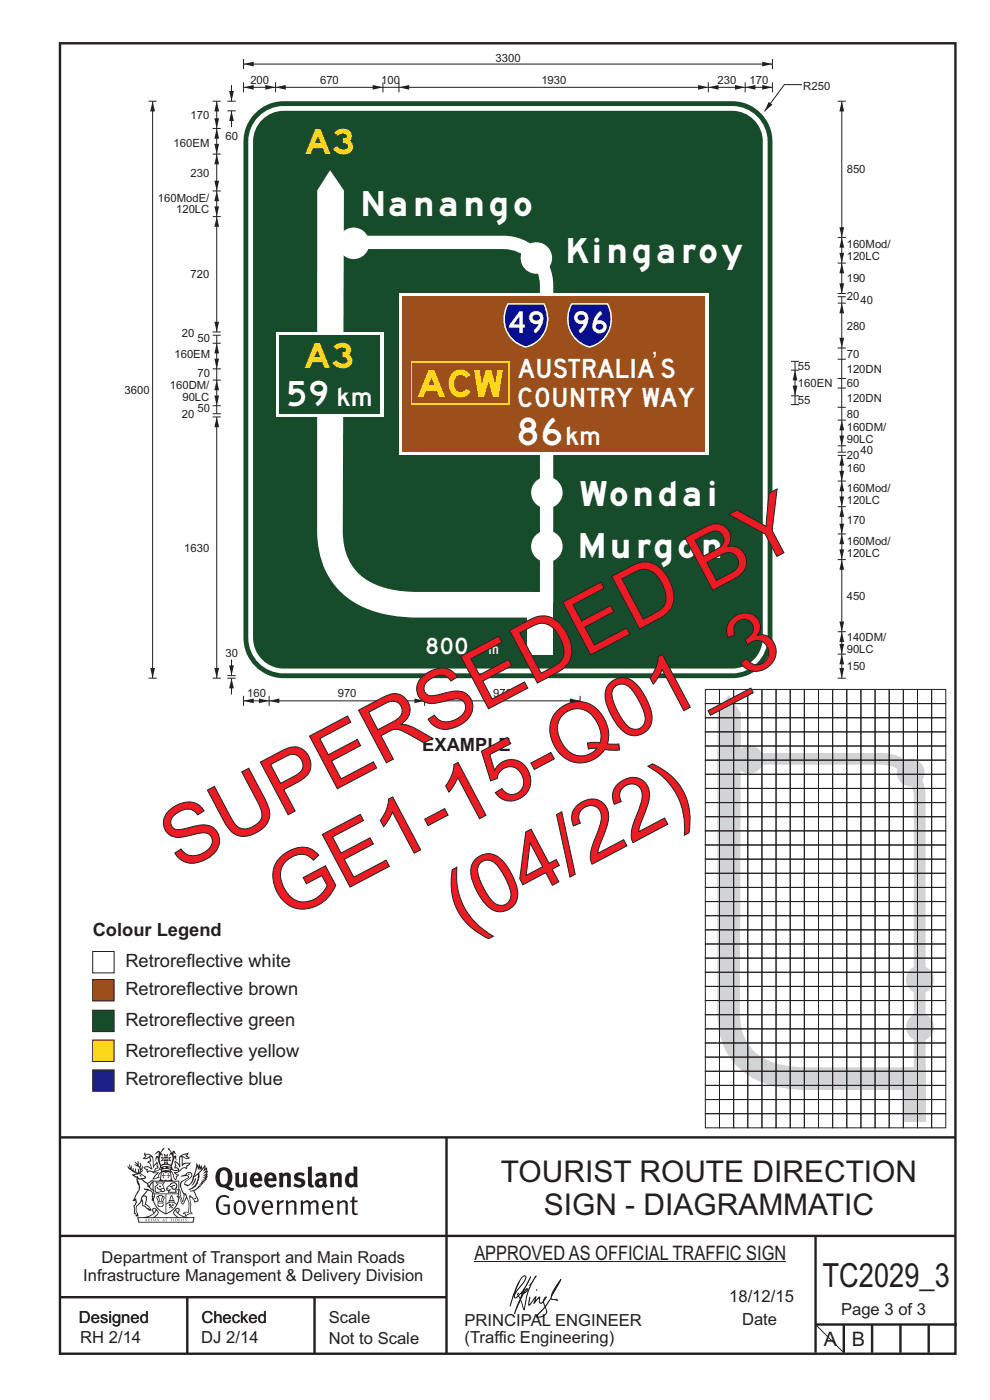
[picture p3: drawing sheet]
<svg xmlns="http://www.w3.org/2000/svg" width="210mm" height="297mm" viewBox="0 0 210 297" stroke-linecap="round" stroke-linejoin="round" font-family="sans-serif">
<path d="M12.7 241.3h190M94.7 241.4v45.8M12.7 275.2h82M12.7 262.2h190.1M39.7 275.2v12M66.7 275.2v12M173 262.1v24.9M173 281h30M179 281v6M185 281v6M191 281v6M197 281v6" fill="none" stroke="#231f20" stroke-width=".51"/>
<g fill="#231f20">
<path d="M47 248.4a2.55 2.55 0 0 0 0 2.7l.3 .2a.81 .81 0 0 0 1-1v-.5a1.04 1.04 0 0 0-1.1-1.5zM46.3 248.1a1.82 1.82 0 0 1 2.1-.2 1.82 1.82 0 0 1 .9 1.8 2.29 2.29 0 0 1-.8 2l.7 .3h.5l-.2 .6a2.87 2.87 0 0 1-2-.7 2.12 2.12 0 0 1-1.7-3.1z" fill-rule="evenodd"/>
<path d="M49.9 248.9l.8-.2v2a.46 .46 0 0 0 .3 .6 .46 .46 0 0 0 .6-.3v-2.1l.7-.2v2.4l.2 .5-.5 .3-.3-.3a1.02 1.02 0 0 1-1.2 .3 1.02 1.02 0 0 1-.6-1.1z" fill-rule="evenodd"/>
<path d="M54 249.5l-.1 .5h.9a.49 .49 0 0 0-.2-.6 .49 .49 0 0 0-.6 .1zM53.4 249.1a1.34 1.34 0 0 1 1.6-.2 1.34 1.34 0 0 1 .6 1.5v.2h-1.7a.77 .77 0 0 0 .5 .8 .77 .77 0 0 0 .9-.4l.3 .5a1.59 1.59 0 0 1-2 .2 1.59 1.59 0 0 1-.5-2.1z" fill-rule="evenodd"/>
<path d="M57 249.5l-.1 .5h1a.49 .49 0 0 0-.2-.6 .49 .49 0 0 0-.7 .1zM56.4 249.1a1.34 1.34 0 0 1 1.6-.2 1.34 1.34 0 0 1 .7 1.5v.2h-1.8a.77 .77 0 0 0 .5 .8 .77 .77 0 0 0 .9-.4l.4 .5a1.59 1.59 0 0 1-2.1 .2 1.59 1.59 0 0 1-.5-2.1z" fill-rule="evenodd"/>
<path d="M59.2 248.9l.7-.2 .1 .4a.95 .95 0 0 1 1-.3 .95 .95 0 0 1 .7 .8v2.3h-.8v-2.3a.46 .46 0 0 0-.8 .1v2.2h-.8z" fill-rule="evenodd"/>
<path d="M62.6 249.1a1.75 1.75 0 0 1 2-.1l-.2 .5-.6-.2a.43 .43 0 0 0-.6 .3l.4 .3a1.04 1.04 0 0 1 1.2 1.1 1.04 1.04 0 0 1-1.4 1l-1.2-.4 .3-.6 1 .4 .4-.4a.88 .88 0 0 0-1-.5l-.4-.2-.1-.4z" fill-rule="evenodd"/>
<path d="M65.3 247.6l.8-.2 .1 3.8 .3 .2 .1 .4a.88 .88 0 0 1-1 0 .88 .88 0 0 1-.3-1z" fill-rule="evenodd"/>
<path d="M67.8 250.6a.43 .43 0 0 0-.1 .7 .43 .43 0 0 0 .7-.1v-.7zM66.8 249.1a1.7 1.7 0 0 1 2.4 .1v1.9l.3 .4-.4 .5-.5-.4a1.03 1.03 0 0 1-1.7-.1 1.03 1.03 0 0 1 .8-1.5h.7v-.4a.8 .8 0 0 0-1.2 .1z" fill-rule="evenodd"/>
<path d="M70 248.9l.7-.2 .1 .4a.95 .95 0 0 1 1-.3 .95 .95 0 0 1 .7 .8v2.3h-.8v-2.3a.46 .46 0 0 0-.8 .1v2.2h-.8z" fill-rule="evenodd"/>
<path d="M74.3 249.5a1.48 1.48 0 0 0 0 1.7h.5l.2-.1v-1.5l-.3-.2zM75 247.4l.8 .1 .1 4.4h-.7l-.1-.2a1.26 1.26 0 0 1-1.4 0 1.26 1.26 0 0 1-.5-1.3 1.29 1.29 0 0 1 .4-1.4 1.29 1.29 0 0 1 1.4-.1z" fill-rule="evenodd"/>
<path d="M46.4 253.9a1.72 1.72 0 0 1 2.3 0l-.3 .3a1.24 1.24 0 0 0-1.4-.2 1.24 1.24 0 0 0-.6 1.4 1.49 1.49 0 0 0 1.2 1.9l.7-.1v-1.3h-.8l-.1-.4h1.3v1.9a1.93 1.93 0 0 1-2.2 0 1.93 1.93 0 0 1-.7-2.2l.2-.8z" fill-rule="evenodd"/>
<path d="M50.4 255.1a1.65 1.65 0 0 0 .2 2.2 .99 .99 0 0 0 1-1.4 .78 .78 0 0 0-.4-.8 .78 .78 0 0 0-.8 0zM50 254.9a1.33 1.33 0 0 1 1.6-.1 1.33 1.33 0 0 1 .5 1.4 1.31 1.31 0 0 1-1.3 1.6 1.31 1.31 0 0 1-1.2-1.6v-.6z" fill-rule="evenodd"/>
<path d="M52.5 254.7l.4-.1 .9 2.6 .8-2.5h.5l-1.1 3h-.5z" fill-rule="evenodd"/>
<path d="M56.3 255.2l-.2 .7h1.3a.7 .7 0 0 0-.3-.8 .7 .7 0 0 0-.8 .1zM55.9 255a1.22 1.22 0 0 1 1.5-.2 1.22 1.22 0 0 1 .5 1.5h-1.8a.93 .93 0 0 0 .5 1 .93 .93 0 0 0 1.1-.2l.2 .3a1.43 1.43 0 0 1-1.8 .1 1.43 1.43 0 0 1-.6-1.7z" fill-rule="evenodd"/>
<path d="M58.7 254.7l.4-.1 .1 .5 .4-.4 .6-.1-.2 .5a.66 .66 0 0 0-.8 .7v1.9h-.4z" fill-rule="evenodd"/>
<path d="M60.6 254.7l.4-.1 .1 .5a.94 .94 0 0 1 1-.5 .94 .94 0 0 1 .8 .8v2.3h-.5l-.1-2.5a.81 .81 0 0 0-1.2 .3v2.2h-.4z" fill-rule="evenodd"/>
<path d="M63.7 254.7l.5-.1 .1 .5 .4-.3a.78 .78 0 0 1 1.1 .3 .9 .9 0 0 1 1-.5 .9 .9 0 0 1 .8 .8v2.3h-.5l-.1-2.5a.67 .67 0 0 0-1.1 .3v2.2h-.5v-2.4l-.4-.3-.7 .4v2.3h-.5z" fill-rule="evenodd"/>
<path d="M69 255.2l-.1 .7h1.3a.7 .7 0 0 0-.3-.8 .7 .7 0 0 0-.9 .1zM68.7 255a1.22 1.22 0 0 1 1.5-.2 1.22 1.22 0 0 1 .5 1.5h-1.8a.93 .93 0 0 0 .4 1 .93 .93 0 0 0 1.2-.2l.1 .3a1.44 1.44 0 0 1-1.7 .1 1.44 1.44 0 0 1-.6-1.7z" fill-rule="evenodd"/>
<path d="M71.4 254.7l.5-.1 .1 .5a.94 .94 0 0 1 1-.5 .94 .94 0 0 1 .8 .8v2.3h-.5l-.1-2.5a.81 .81 0 0 0-1.2 .3v2.2h-.4z" fill-rule="evenodd"/>
<path d="M74.7 253.9l.5-.1v.9h.7l-.1 .3h-.6v2.2l.1 .2h.5l.1 .3a.75 .75 0 0 1-1.2-.6v-2.1h-.4v-.3h.4z" fill-rule="evenodd"/>
<path d="M30.8 244.9l1.1 .3-.9 .5h-.4l.6-.5zM31.8 245.4h.2a2.44 2.44 0 0 1 .4 1.9l.1 .5 .7-1-.1 .6 .3 .3a.57 .57 0 0 0-.6 .7l-1-.1-.5 .2 .2-.5-.8-.3 .7-.1 .9 .5 .1-.1-.6-1.3-.2-.2h.5zM30.7 244.4l-.1 .5 .2 .4-.6 .4a1.04 1.04 0 0 0 1.4-.1l.2 .6-.3 .1-.2 .4a.94 .94 0 0 1 .8 1.1l-.2-.1a1.16 1.16 0 0 0-1.5-.1l.3 .4 .4 .2 .1 .5 .2 .1 .1-.2a.94 .94 0 0 1 1.1 .2l.8 .1-1.2 1.2a1.13 1.13 0 0 0 1.2-.2l.4-.1-.1-.4 .5-.8a.83 .83 0 0 0-.6 1.1l-.3-.1-.7 .4 1.1-1.4-.5 .1-.5-.1 1.3-.5-.1-.1-.9 .4v-.3l.2-.2 .3 .1 .1-.3-.2-.4v-.6l-.1-.4-.7 1v-.7a1.42 1.42 0 0 0-1.6-1.8z" fill-rule="evenodd"/>
<path d="M38.5 245.2l.5-.2 .7-.1-.6 .3 .8 .5h-.3zM38.3 245.5l.2-.1 .1 2a1.69 1.69 0 0 1 1.6-.6l-.8 .5 .1 .5a1.1 1.1 0 0 0-1.5 .6l-.1-.5-.2-.2h-.5l.3-.4-.3-.7a1.42 1.42 0 0 1 .8 1.1l.2-.1zM37.1 246.2l.1 1-.2 .3 .1 .4h.5l.1 .2a.96 .96 0 0 1-1.1-.1l-.1 .1a1.06 1.06 0 0 0 1.3 .2v.1a.72 .72 0 0 1-1 .2l.3 .5 .6 .2-.4 .2-.1 .6-.2-.3-.4-1.1-.4-.4 .4 .9a1.54 1.54 0 0 0 .7 1.2l.2-.3a.58 .58 0 0 1 .4-.8l.2-.1h-.3l-.5-.3 .9-.5a.93 .93 0 0 1 1.2-.5v.2l.2-.2 .1-.5a.99 .99 0 0 0 .7-.8l-1.3 .1-.3 .2-.1-1.4 .9 .4 .9-.3h-.4l-.5-.4 .4-.7-.6 .2a1.46 1.46 0 0 0-1.4 2.1v.4l-.2-.4z" fill-rule="evenodd"/>
<path d="M35.6 248.9l.2 .1-.1 .3 .4 .1h-.4v.6l-.1-.6h-.3l.3-.1z" fill-rule="evenodd"/>
<path d="M34.6 248.9l.2 .1v.3l.3 .1h-.3l-.1 .6v-.6h-.4l.4-.1z" fill-rule="evenodd"/>
<path d="M34.3 248.8a.57 .57 0 0 1 .9 .2 .57 .57 0 0 1 .9-.2l.2 1.4h-.2a.57 .57 0 0 1-.9 0 .69 .69 0 0 1-1.1 0zM34.2 248.1l-.3 2.1-.2 .4h3l-.2-.4-.3-2.1h-.2v.2l-.8-.1-.8 .1v-.2z" fill-rule="evenodd"/>
<path d="M34.2 252.4a.3 .3 0 0 0 .6 0 .3 .3 0 0 0-.6 0zM33.3 250.9l.3 .3-.3 .4a.79 .79 0 0 0 0 1.3l.8-.2-.1-.3a.55 .55 0 0 1-.7-.6l.1-.1 .2 .3 .3 .2 .8-.2-.4-.7 .4-.4-.7 .2zM33 250.7l1.1 .2 .9-.2-.4 .6 .4 1.2a.56 .56 0 0 1-.8 .3l-.2 .1a.73 .73 0 0 1-.9 .1 .73 .73 0 0 1-.3-1v-.4l.6-.4z" fill-rule="evenodd"/>
<path d="M35.6 251.8l.7-.4a.58 .58 0 0 1 1-.1 .58 .58 0 0 1-.4 .9l-.3-.3a.43 .43 0 0 1 .6-.4 .57 .57 0 0 0-.8 .2l-.2-.1-.3 .1 .4 .2a.55 .55 0 0 0 .9 .4v.5h-1.3l.3-.4-.1-.1-.6 .1 .2-.3-.2-.1zM35.4 251.8l-.1 .2a.39 .39 0 0 0 .2 .6h.3l-.2 .4h1.9l-.1-.8a.86 .86 0 0 0-.1-1.3 .86 .86 0 0 0-1.3 .4z" fill-rule="evenodd"/>
<path d="M36 254.8h.8v.2h-.8zM36.4 253.8l.2 .8h-.4zM36.4 253.5l-.3 .5-.1 .6h-.2v.4l-.7 .4 .2 .1a1.48 1.48 0 0 1 2.1 .2l.2-.1-.6-.5v-.5h-.2l-.1-.6z" fill-rule="evenodd"/>
<path d="M35.8 255.4l.4 .1 .1 .3 .3-.2-.2-.2a.38 .38 0 0 1 .5 .5l-.2-.2-.3 .2 .3 .2-.3 .3-.1-.4-.4 .4-.1-.2 .4-.3-.1-.1-.2 .1z" fill-rule="evenodd"/>
<path d="M34.5 254h.2v.2l-.2 .6h-.2zM33.6 255.3h.9v.2a.55 .55 0 0 1-.8 .4v-.2l-.2-.1zM33.4 254h.2l.2 .8h-.2zM33.6 255l.8-.1 .1 .2h-.8zM33.8 253.7h.5l-.2 1.1h-.1zM33.3 253.8l-.1 .3 .3 1.1a.48 .48 0 0 0-.1 .6 .48 .48 0 0 0 .5 .2h.5a.49 .49 0 0 0 .2-.8l.3-1.1-.1-.3a1.42 1.42 0 0 0-1.5 0z" fill-rule="evenodd"/>
<path d="M33.7 251.5l.4 .1 .1 .3h-.3z" fill-rule="evenodd"/>
<path d="M41.3 250.1l.3-.2-.2 .8-.6 .8h-.2l.5-.7z" fill-rule="evenodd"/>
<path d="M39.7 249l.3-.2 .5 .2a.88 .88 0 0 1-.6 1.1 1.22 1.22 0 0 0-.8 1.3l.5 .2a.72 .72 0 0 0 .9-.4l.5-.8 .2-.6 .8-.6v.2a2.85 2.85 0 0 1-2 2.9l.1 .1a2.13 2.13 0 0 0 1.9-1.5v-.3a2.01 2.01 0 0 0 .3-1.7l1.1-1.3-.4 1 .7-.5-.7 1 .8-.4-.8 .8 .7-.2-.9 .6 .8-.1-.8 .4h.7l-.8 .3 .3 .2h-.4l.2 .3h-.4l.2 .3h-.4l.1 .2h-.1a2.16 2.16 0 0 1-2 1.1l.1 .2 .4-.1a.76 .76 0 0 1 .7 .8l.5 1.2-.6 .2a1.45 1.45 0 0 0-1.1-1.3l.2 1.8-.1 1.8 .4 .3a1.07 1.07 0 0 0-1.2 .4v-.3l-.5-.2a.87 .87 0 0 1 1.1-.1v-.7a4.4 4.4 0 0 0-.6-3.1l-.1-.3h-.2a2.16 2.16 0 0 1-.7-2.2l.3-.4 1.2-.7a.55 .55 0 0 0-.4-.8zM37.8 252.4a.76 .76 0 0 1 .3 1.1l.6 1.6 .4-1.7 .2 .1a.61 .61 0 0 1-.1 .9l-.3 .8-.2 .1-.7-1.6-.3 .1a1.18 1.18 0 0 0 .1-1.4zM41.8 247.5l.2 .7 .3-.5v.6l.4-.5a1.9 1.9 0 0 1-1.2 1.4l-.3 .3zM38.2 249.6l1.4-.2 .2 .2v.3l-.5 .2a1.26 1.26 0 0 0-.9 1.9l.2 .7a1.84 1.84 0 0 1 .1 2.1l-.4-1.4a.96 .96 0 0 0-.4-1.2l-.4 .2a.78 .78 0 0 1 0 1.3l.1 .3h.4l.4 1.1a.38 .38 0 0 0 .2 .4 .38 .38 0 0 0 .4-.1l.6-1.2a2.94 2.94 0 0 1 .4 2.5l-.1 .4h-.8l-.3 .4v.2l.4-.1 .1 .4 .2 .1a1.02 1.02 0 0 1 1.3-.5v-.4l-.3-.1 .1-1.8-.3-1.3h.1a1.14 1.14 0 0 1 .8 1 .63 .63 0 0 0 .8-.2 .63 .63 0 0 0-.2-.9l-.6-1.2 .9-.6 .2-.4h.3l-.1-.2h.4l-.1-.3h.3l-.1-.3 .5-.1-.2-.2 .6-.4v-.2h-.2l.4-.5h-.3l.3-.5-.4 .1 .4-.5v-.3l-.3 .2 .2-.7-.1-.2-.4 .3v-.8l-.6 .8-.2-.8-.2 .5-.3-.7-.1 .6-.5-.8-.1 1.4-.6 1.8a1.81 1.81 0 0 1-1 1.5l-.6-.2a1.75 1.75 0 0 1 1.1-1.2 .75 .75 0 0 0 .1-1.3 .75 .75 0 0 0-1.2 .4z" fill-rule="evenodd"/>
<path d="M41.2 254.1h.3l.2 .2-.4 .1z" fill-rule="evenodd"/>
<path d="M29.4 258.4h11.6l-.1 .8h-11.4zM31.3 258.2l.5-.1a2.48 2.48 0 0 0 1.4-1.3l.3 .5-.5 .6-.5 .3zM32.5 256.6l.3-.2 .2 .1-.3 .7zM37.2 256.8a2.65 2.65 0 0 0 1.8 1.4h-1.1l-.5-.3-.5-.6zM37.4 256.5l.2-.1 .3 .2-.3 .6zM29.2 258.2l.1 1.2h11.8l.2-1.1-.2-.1a4.1 4.1 0 0 1-3.3-.9l.3-.4-.1-.6a1.06 1.06 0 0 0-1.3 1l.2 .4 .6 .5h-4.7l.3-.1a.84 .84 0 0 0 .6-.8 .84 .84 0 0 0-.5-.8l-.3-.2h-.5l-.1 .6 .3 .4a4.2 4.2 0 0 1-3.4 .9z" fill-rule="evenodd"/>
<path d="M31 258.7l.1 .2h-.2zM31 258.5l-.3 .6 .4-.2 .2 .2z" fill-rule="evenodd"/>
<path d="M31.3 258.6h.3v.4a.25 .25 0 0 0 .2-.1 .25 .25 0 0 0-.1-.3h.1a.29 .29 0 0 1 0 .4 .29 .29 0 0 1-.4 0 .29 .29 0 0 1 0-.4z" fill-rule="evenodd"/>
<path d="M32.2 258.6a.22 .22 0 0 1 .3 .2 .22 .22 0 0 1-.3 .2zM32 258.6l.1 .4a.33 .33 0 0 0 .4 0 .33 .33 0 0 0 0-.4 .33 .33 0 0 0-.5 0z" fill-rule="evenodd"/>
<path d="M32.9 258.7l.1 .2h-.2zM32.9 258.5l-.2 .6 .3-.2 .2 .2z" fill-rule="evenodd"/>
<path d="M33.3 258.6h.2l.1 .1 .2-.1-.2 .2 .2 .3-.3-.3-.1 .3h-.1l.2-.3z" fill-rule="evenodd"/>
<path d="M34.7 258.7l.1 .2h-.2zM34.7 258.5l-.3 .6 .4-.2 .2 .2z" fill-rule="evenodd"/>
<path d="M35 258.5h.5l-.2 .1v.5h-.2l.1-.5z" fill-rule="evenodd"/>
<path d="M36.2 258.6l.3-.1-.1 .1v.2h.1h-.1v.3h-.2z" fill-rule="evenodd"/>
<path d="M36.7 258.6h.2v.5h-.2z" fill-rule="evenodd"/>
<path d="M37.3 258.6a.22 .22 0 0 1 .3 .2 .22 .22 0 0 1-.3 .2zM37.1 258.6v.4a.33 .33 0 0 0 .5 0 .33 .33 0 0 0 0-.4 .33 .33 0 0 0-.5 0z" fill-rule="evenodd"/>
<path d="M37.8 258.6l.4-.1-.2 .1v.2h.1h-.1v.2l.2 .1h-.4z" fill-rule="evenodd"/>
<path d="M38.4 258.6h.2l-.1 .4 .2 .1h-.3z" fill-rule="evenodd"/>
<path d="M38.9 258.6h.2v.5h-.2z" fill-rule="evenodd"/>
<path d="M39.3 258.6h.2h-.1l.2 .3-.2 .2-.1-.1v-.1l.2 .1z" fill-rule="evenodd"/>
<path d="M34.2 247.4a1.51 1.51 0 0 1 2 .2 2.67 2.67 0 0 0-2.1 0zM35.7 247.6l.4 .1 .1 .3-.4-.1zM34.6 247.6h.5l.1 .2h-.4zM34 247.8l.3 .2h-.3zM34.9 246.9l.3-.2 .3 .2zM34.9 245.6l.2 .1v.3h-.2zM35 245.1l.2 .2 .2-.2-.1 .3h-.2zM35.1 246.3h.2l.1 .4-.2-.2-.2 .2zM35.3 245.7l.2-.1v.4h-.2zM34.4 245.7h.3l.1 .3-.4 .1 .2-.2zM35.7 245.7h.3l-.2 .2 .2 .2-.4-.1zM32.7 244.9l1-.5-.1 1-.2-.2-.3 .2-.3 1.1 .5-1 .3 .9a1.84 1.84 0 0 1 .2 1.7l.4 .1a2.48 2.48 0 0 1 2.2 0l.2-.2-.2-.7 .7-1.8 .4 .7-.2-1-.2-.1-.2 .3v-.9l.6 .4-.6-.8-.3 .1-.1 .4-.5-.9-.5-.3 .2 .5 .6 .5-.5 .8 .4-.4a2.06 2.06 0 0 1 0 2.3l-.5-.2-.2-.6 .1-.1 .8 .2-.4-.5 .4-.5-.7 .2-.2-.2 .2-.7-.5 .4-.5-.4 .2 .7-.2 .2-.7-.2 .4 .5-.4 .5 .8-.2 .1 .1-.2 .6-.5 .2a2.02 2.02 0 0 1 0-2.2l.3 .5-.1-.7-.3-.1 .8-1.2-.4 .3-.5 .8-.2-.3a.8 .8 0 0 0-.8 .5z" fill-rule="evenodd"/>
<path d="M29.2 250.1l.3 .1a.61 .61 0 0 1 .8 .4l.3 .2a.8 .8 0 0 1 .6 1l.4 .1 .5 .5a1 1 0 0 1 .5 1.1l-.1 .7v-.5h-.1a.96 .96 0 0 0-.8-1.3l-.2-.2h-.7l-.1-.1-.1 .1 .1 .3h.6l-1.2 1.3-.2 1-.4 .6a1.33 1.33 0 0 0-.5 1.8l.2 .5a1.26 1.26 0 0 1-.5-1.5l-.1-.3a1.56 1.56 0 0 0 .4-1.7l-.3 .2 .2-.5a3.2 3.2 0 0 0 .7-3zM30.4 253.9h.4a2.06 2.06 0 0 1-.1 1.6l.7 .5 .4 .4-.6-.1-.8-.6-.1-.9a.51 .51 0 0 1 .1-.9zM28.6 249.3a1.52 1.52 0 0 1 2.1 .5l-1.1 .2-.2-.1-.1-.4h-.5zM27.5 247v.8l-.3-.4h-.1a3.1 3.1 0 0 0 1.9 1.6l-1 .1 .5 .6 .5 .1 .1 1.1a1.84 1.84 0 0 1-.3 2.5l-.4 .9-.3 .4 .2 .1 .4-.1 .1 .4-.2 .5-.3 .2 .1 1.7h.2l.3 .5 .1 .1 .4-.1-.1-.5a1.3 1.3 0 0 1-.1-1.7l.9-1 .1 1.1 .6 .2 .5 .5 .1-.1 .2 .3h.5a1.85 1.85 0 0 0-1.2-1.4l.1-.3a1.39 1.39 0 0 0 0-1.4l-.5-.1 .5-.5a.66 .66 0 0 1 .9-.4 .66 .66 0 0 1 .3 .9l-.1 .4 .2-.1v.2l-.1 .3 .2 .5 .1-.3a2.24 2.24 0 0 0 .1-2.2 .73 .73 0 0 1-.7-.7 .73 .73 0 0 1 .6-.7v-.2a.94 .94 0 0 0-.9 .8 .48 .48 0 0 1-.1-.6 .48 .48 0 0 1 .5-.2l.5-.3a.51 .51 0 0 0-.8 .2l-.5 .2-1-.8h.6l.2-.5-1.2-.7 .5-.5v-.3l-.5 .4 .1-.2a.69 .69 0 0 0 .2-1v.4l-.2 .3v-1.1l-.3-.2 .1 .6-.1 .2-.4-1.3v.7l-.6-.4 .5 .7-.6-.2 .3 .3a1 1 0 0 1 .7 1.4l-.2-.8v.9l-.5-.2v-.8l-.2 .7-.2-.1-.1-.6-.2 .4-.2-.2 .1-.7-.2 .5z" fill-rule="evenodd"/>
<path d="M29.6 249.4l.2-.1 .3 .2z" fill-rule="evenodd"/>
<path d="M32.4 250.5h5.6v2l-.2-.1v-1.7h-5.2v2.5h5.2v-.8l.1 .2-.1 1.1v-.3h-2.5v4a4.1 4.1 0 0 0 2.6-3.6l.1-.1a4 4 0 0 1-2.8 3.9 4.2 4.2 0 0 1-2.8-4.7l.1 1.2 .1-.1a3.8 3.8 0 0 0 2.5 3.4v-4h-2.5l-.2-.9z" fill-rule="evenodd"/>
<circle cx="40" cy="249.1" r=".17"/>
</g>
<path d="M100.6 267.7h66.2" fill="none" stroke="#231f20" stroke-width=".21"/>
<g fill="#000001">
<path d="M111.6 273.7l.2-.2-.5 .7zM110.4 274.5l.3 .1-.3 .7-.3-.4zM110.9 270.9l.5-.1a9.3 9.3 0 0 1-2 3.2l-.1 .2 1-2.5zM110.6 271a14.7 14.7 0 0 0-2.2 4.9l-.3 1.2 .1 .1 .8-2.4a.42 .42 0 0 0 .2 .7 .42 .42 0 0 0 .6-.3l.2-.2 .2 .6-1.1 3.1h.2l1.1-2.8 .6 1.9 .2 .2 .2-.5a13.5 13.5 0 0 1 2-6.2l.5-.5-.2-.2-1.6 2.1 .4-.1a14.9 14.9 0 0 0-1.3 5.1l-.4-1.2a1.39 1.39 0 0 1 .2-1.8l.1-.2a.92 .92 0 0 0 .8-1.2 .75 .75 0 0 0-.7 .7l-.2 .2 1.6-3.4h-.1l-.4 .7a10.5 10.5 0 0 1-2.2 3.2l.2-.4a.32 .32 0 0 0-.4 .2 .32 .32 0 0 0 .1 .4l-.5 .4a3.2 3.2 0 0 1 1.1-2.3l.5-.6a2.49 2.49 0 0 0 .7-1.6l-.3-.2z" fill-rule="evenodd"/>
<path d="M115.6 277.5a1.15 1.15 0 0 1 .1 1.3 1.15 1.15 0 0 1-1.2 .5h-.5zM112.3 275.1l-.3 1.7 .3 .2 1.2-1.5-.3 1.1 1.1-1.2a.94 .94 0 0 0 .4 1.2l.5-.3 .3 .9-1.2 1.3a.98 .98 0 0 0-.5 1 1.9 1.9 0 0 0 2.3-1.3l-.1-.3a1.02 1.02 0 0 1 .3-1.4l.5-.9 1.5 .3-.2-.5v.3l-1.1-.2v-.2l2-3.6 .1-.3-.1-.1-1.8 2.7a6.6 6.6 0 0 1-1.5 3l-.2-.2a1.01 1.01 0 0 1 .4-1.4l.1-.2-.3-.2-.3 .5-.2 .5-.5 .4-.2-.4 .1-.9-.2-.1-.8 .9 .2-.9h-.1l-1.4 1.7 .2-1.4v-.1z" fill-rule="evenodd"/>
<path d="M113.7 273.5l.3 .3h-.3z" fill-rule="evenodd"/>
</g>
<g fill="#d1d3d4">
<path d="M154.6 147.5l2.6 3.8-.3 63.5a10.2 10.2 0 0 0 8.3 10.9 23.8 23.8 0 0 0 5.9 .7h21v4.8h-21a22.2 22.2 0 0 1-13-3.5 15.5 15.5 0 0 1-6-12.9l.1-63.5z" fill-rule="evenodd"/>
<path d="M155.9 159.7h30.9h-3.1h.2a19.1 19.1 0 0 1 6.5 .7 9.3 9.3 0 0 1 5.9 8.6v59.3h-2.5v-59.3a6.8 6.8 0 0 0-7-6.8h-30.9z" fill-rule="evenodd"/>
<path d="M191.5 226.4h4.8v11.7h-4.8z" fill-rule="evenodd"/>
<circle cx="193.2" cy="163.9" r="2.95"/>
<circle cx="195.1" cy="207.8" r="2.95"/>
<circle cx="195.1" cy="217.9" r="2.95"/>
<circle cx="159" cy="161.2" r="2.95"/>
</g>
<g fill="none" stroke="#231f20" stroke-width=".21">
<path d="M149.6 146.3h3v3h-3zM149.6 149.3h3v3h-3zM149.6 152.3h3v3h-3zM149.6 158.3h3v3h-3zM149.6 155.3h3v3h-3zM152.6 146.3h3v3h-3zM152.6 149.3h3v3h-3zM152.6 152.3h3v3h-3zM152.6 158.3h3v3h-3zM152.6 155.3h3v3h-3zM155.6 146.3h3v3h-3zM155.6 149.3h3v3h-3z"/>
<path d="M155.6 152.3h3v3h-3zM155.6 158.3h3v3h-3zM155.6 155.3h3v3h-3zM158.6 146.3h3v3h-3zM158.6 149.3h3v3h-3zM158.6 152.3h3v3h-3zM158.6 158.3h3v3h-3zM158.6 155.3h3v3h-3zM161.6 146.3h3v3h-3zM161.6 149.3h3v3h-3zM161.6 152.3h3v3h-3zM161.6 158.3h3v3h-3z"/>
<path d="M161.6 155.3h3v3h-3zM164.6 146.3h3v3h-3zM164.6 149.3h3v3h-3zM164.6 152.3h3v3h-3zM164.6 158.3h3v3h-3zM164.6 155.3h3v3h-3zM167.6 146.3h3v3h-3zM167.6 149.3h3v3h-3zM167.6 152.3h3v3h-3zM167.6 158.3h3v3h-3zM167.6 155.3h3v3h-3zM170.6 146.3h3v3h-3z"/>
<path d="M170.6 149.3h3v3h-3zM170.6 152.3h3v3h-3zM170.6 158.3h3v3h-3zM170.6 155.3h3v3h-3zM173.6 146.3h3v3h-3zM173.6 149.3h3v3h-3zM173.6 152.3h3v3h-3zM173.6 158.3h3v3h-3zM173.6 155.3h3v3h-3zM176.6 146.3h3v3h-3zM176.6 149.3h3v3h-3zM176.6 152.3h3v3h-3z"/>
<path d="M176.6 158.3h3v3h-3zM176.6 155.3h3v3h-3zM179.6 146.3h3v3h-3zM179.6 149.3h3v3h-3zM179.6 152.3h3v3h-3zM179.6 158.3h3v3h-3zM179.6 155.3h3v3h-3zM182.6 146.3h3v3h-3zM182.6 149.3h3v3h-3zM182.6 152.3h3v3h-3zM182.6 158.3h3v3h-3zM182.6 155.3h3v3h-3z"/>
<path d="M185.6 146.3h3v3h-3zM185.6 149.3h3v3h-3zM185.6 152.3h3v3h-3zM185.6 158.3h3v3h-3zM185.6 155.3h3v3h-3zM188.6 146.3h3v3h-3zM188.6 149.3h3v3h-3zM188.6 152.3h3v3h-3zM188.6 158.3h3v3h-3zM188.6 155.3h3v3h-3zM191.6 146.3h3v3h-3zM191.6 149.3h3v3h-3z"/>
<path d="M191.6 152.3h3v3h-3zM191.6 158.3h3v3h-3zM191.6 155.3h3v3h-3zM194.6 146.3h3v3h-3zM194.6 149.3h3v3h-3zM194.6 152.3h3v3h-3zM194.6 158.3h3v3h-3zM194.6 155.3h3v3h-3zM197.6 146.3h3v3h-3zM197.6 149.3h3v3h-3zM197.6 152.3h3v3h-3zM197.6 158.3h3v3h-3z"/>
<path d="M197.6 155.3h3v3h-3zM149.6 179.3h3v3h-3zM149.6 167.3h3v3h-3zM149.6 170.3h3v3h-3zM149.6 173.3h3v3h-3zM149.6 176.3h3v3h-3zM149.6 164.3h3v3h-3zM149.6 161.3h3v3h-3zM152.6 179.3h3v3h-3zM152.6 167.3h3v3h-3zM152.6 170.3h3v3h-3zM152.6 173.3h3v3h-3z"/>
<path d="M152.6 176.3h3v3h-3zM152.6 164.3h3v3h-3zM152.6 161.3h3v3h-3zM155.6 179.3h3v3h-3zM155.6 167.3h3v3h-3zM155.6 170.3h3v3h-3zM155.6 173.3h3v3h-3zM155.6 176.3h3v3h-3zM155.6 164.3h3v3h-3zM155.6 161.3h3v3h-3zM158.6 179.3h3v3h-3zM158.6 167.3h3v3h-3z"/>
<path d="M158.6 170.3h3v3h-3zM158.6 173.3h3v3h-3zM158.6 176.3h3v3h-3zM158.6 164.3h3v3h-3zM158.6 161.3h3v3h-3zM161.6 179.3h3v3h-3zM161.6 167.3h3v3h-3zM161.6 170.3h3v3h-3zM161.6 173.3h3v3h-3zM161.6 176.3h3v3h-3zM161.6 164.3h3v3h-3zM161.6 161.3h3v3h-3z"/>
<path d="M164.6 179.3h3v3h-3zM164.6 167.3h3v3h-3zM164.6 170.3h3v3h-3zM164.6 173.3h3v3h-3zM164.6 176.3h3v3h-3zM164.6 164.3h3v3h-3zM164.6 161.3h3v3h-3zM167.6 179.3h3v3h-3zM167.6 167.3h3v3h-3zM167.6 170.3h3v3h-3zM167.6 173.3h3v3h-3zM167.6 176.3h3v3h-3z"/>
<path d="M167.6 164.3h3v3h-3zM167.6 161.3h3v3h-3zM170.6 179.3h3v3h-3zM170.6 167.3h3v3h-3zM170.6 170.3h3v3h-3zM170.6 173.3h3v3h-3zM170.6 176.3h3v3h-3zM170.6 164.3h3v3h-3zM170.6 161.3h3v3h-3zM173.6 179.3h3v3h-3zM173.6 167.3h3v3h-3zM173.6 170.3h3v3h-3z"/>
<path d="M173.6 173.3h3v3h-3zM173.6 176.3h3v3h-3zM173.6 164.3h3v3h-3zM173.6 161.3h3v3h-3zM176.6 179.3h3v3h-3zM176.6 167.3h3v3h-3zM176.6 170.3h3v3h-3zM176.6 173.3h3v3h-3zM176.6 176.3h3v3h-3zM176.6 164.3h3v3h-3zM176.6 161.3h3v3h-3zM179.6 179.3h3v3h-3z"/>
<path d="M179.6 167.3h3v3h-3zM179.6 170.3h3v3h-3zM179.6 173.3h3v3h-3zM179.6 176.3h3v3h-3zM179.6 164.3h3v3h-3zM179.6 161.3h3v3h-3zM182.6 179.3h3v3h-3zM182.6 167.3h3v3h-3zM182.6 170.3h3v3h-3zM182.6 173.3h3v3h-3zM182.6 176.3h3v3h-3zM182.6 164.3h3v3h-3z"/>
<path d="M182.6 161.3h3v3h-3zM185.6 179.3h3v3h-3zM185.6 167.3h3v3h-3zM185.6 170.3h3v3h-3zM185.6 173.3h3v3h-3zM185.6 176.3h3v3h-3zM185.6 164.3h3v3h-3zM185.6 161.3h3v3h-3zM188.6 179.3h3v3h-3zM188.6 167.3h3v3h-3zM188.6 170.3h3v3h-3zM188.6 173.3h3v3h-3z"/>
<path d="M188.6 176.3h3v3h-3zM188.6 164.3h3v3h-3zM188.6 161.3h3v3h-3zM191.6 179.3h3v3h-3zM191.6 167.3h3v3h-3zM191.6 170.3h3v3h-3zM191.6 173.3h3v3h-3zM191.6 176.3h3v3h-3zM191.6 164.3h3v3h-3zM191.6 161.3h3v3h-3zM194.6 179.3h3v3h-3zM194.6 167.3h3v3h-3z"/>
<path d="M194.6 170.3h3v3h-3zM194.6 173.3h3v3h-3zM194.6 176.3h3v3h-3zM194.6 164.3h3v3h-3zM194.6 161.3h3v3h-3zM197.6 179.3h3v3h-3zM197.6 167.3h3v3h-3zM197.6 170.3h3v3h-3zM197.6 173.3h3v3h-3zM197.6 176.3h3v3h-3zM197.6 164.3h3v3h-3zM197.6 161.3h3v3h-3z"/>
<path d="M149.6 197.3h3v3h-3zM149.6 194.3h3v3h-3zM149.6 191.3h3v3h-3zM149.6 188.3h3v3h-3zM149.6 185.3h3v3h-3zM149.6 182.3h3v3h-3zM152.6 197.3h3v3h-3zM152.6 194.3h3v3h-3zM152.6 191.3h3v3h-3zM152.6 188.3h3v3h-3zM152.6 185.3h3v3h-3zM152.6 182.3h3v3h-3z"/>
<path d="M155.6 197.3h3v3h-3zM155.6 194.3h3v3h-3zM155.6 191.3h3v3h-3zM155.6 188.3h3v3h-3zM155.6 185.3h3v3h-3zM155.6 182.3h3v3h-3zM158.6 197.3h3v3h-3zM158.6 194.3h3v3h-3zM158.6 191.3h3v3h-3zM158.6 188.3h3v3h-3zM158.6 185.3h3v3h-3zM158.6 182.3h3v3h-3z"/>
<path d="M161.6 197.3h3v3h-3zM161.6 194.3h3v3h-3zM161.6 191.3h3v3h-3zM161.6 188.3h3v3h-3zM161.6 185.3h3v3h-3zM161.6 182.3h3v3h-3zM164.6 197.3h3v3h-3zM164.6 194.3h3v3h-3zM164.6 191.3h3v3h-3zM164.6 188.3h3v3h-3zM164.6 185.3h3v3h-3zM164.6 182.3h3v3h-3z"/>
<path d="M167.6 197.3h3v3h-3zM167.6 194.3h3v3h-3zM167.6 191.3h3v3h-3zM167.6 188.3h3v3h-3zM167.6 185.3h3v3h-3zM167.6 182.3h3v3h-3zM170.6 197.3h3v3h-3zM170.6 194.3h3v3h-3zM170.6 191.3h3v3h-3zM170.6 188.3h3v3h-3zM170.6 185.3h3v3h-3zM170.6 182.3h3v3h-3z"/>
<path d="M173.6 197.3h3v3h-3zM173.6 194.3h3v3h-3zM173.6 191.3h3v3h-3zM173.6 188.3h3v3h-3zM173.6 185.3h3v3h-3zM173.6 182.3h3v3h-3zM176.6 197.3h3v3h-3zM176.6 194.3h3v3h-3zM176.6 191.3h3v3h-3zM176.6 188.3h3v3h-3zM176.6 185.3h3v3h-3zM176.6 182.3h3v3h-3z"/>
<path d="M179.6 197.3h3v3h-3zM179.6 194.3h3v3h-3zM179.6 191.3h3v3h-3zM179.6 188.3h3v3h-3zM179.6 185.3h3v3h-3zM179.6 182.3h3v3h-3zM182.6 197.3h3v3h-3zM182.6 194.3h3v3h-3zM182.6 191.3h3v3h-3zM182.6 188.3h3v3h-3zM182.6 185.3h3v3h-3zM182.6 182.3h3v3h-3z"/>
<path d="M185.6 197.3h3v3h-3zM185.6 194.3h3v3h-3zM185.6 191.3h3v3h-3zM185.6 188.3h3v3h-3zM185.6 185.3h3v3h-3zM185.6 182.3h3v3h-3zM188.6 197.3h3v3h-3zM188.6 194.3h3v3h-3zM188.6 191.3h3v3h-3zM188.6 188.3h3v3h-3zM188.6 185.3h3v3h-3zM188.6 182.3h3v3h-3z"/>
<path d="M191.6 197.3h3v3h-3zM191.6 194.3h3v3h-3zM191.6 191.3h3v3h-3zM191.6 188.3h3v3h-3zM191.6 185.3h3v3h-3zM191.6 182.3h3v3h-3zM194.6 197.3h3v3h-3zM194.6 194.3h3v3h-3zM194.6 191.3h3v3h-3zM194.6 188.3h3v3h-3zM194.6 185.3h3v3h-3zM194.6 182.3h3v3h-3z"/>
<path d="M197.6 197.3h3v3h-3zM197.6 194.3h3v3h-3zM197.6 191.3h3v3h-3zM197.6 188.3h3v3h-3zM197.6 185.3h3v3h-3zM197.6 182.3h3v3h-3zM149.6 209.3h3v3h-3zM149.6 212.3h3v3h-3zM149.6 215.3h3v3h-3zM149.6 218.3h3v3h-3zM149.6 206.3h3v3h-3zM149.6 203.3h3v3h-3z"/>
<path d="M149.6 200.3h3v3h-3zM152.6 209.3h3v3h-3zM152.6 212.3h3v3h-3zM152.6 215.3h3v3h-3zM152.6 218.3h3v3h-3zM152.6 206.3h3v3h-3zM152.6 203.3h3v3h-3zM152.6 200.3h3v3h-3zM155.6 209.3h3v3h-3zM155.6 212.3h3v3h-3zM155.6 215.3h3v3h-3zM155.6 218.3h3v3h-3z"/>
<path d="M155.6 206.3h3v3h-3zM155.6 203.3h3v3h-3zM155.6 200.3h3v3h-3zM158.6 209.3h3v3h-3zM158.6 212.3h3v3h-3zM158.6 215.3h3v3h-3zM158.6 218.3h3v3h-3zM158.6 206.3h3v3h-3zM158.6 203.3h3v3h-3zM158.6 200.3h3v3h-3zM161.6 209.3h3v3h-3zM161.6 212.3h3v3h-3z"/>
<path d="M161.6 215.3h3v3h-3zM161.6 218.3h3v3h-3zM161.6 206.3h3v3h-3zM161.6 203.3h3v3h-3zM161.6 200.3h3v3h-3zM164.6 209.3h3v3h-3zM164.6 212.3h3v3h-3zM164.6 215.3h3v3h-3zM164.6 218.3h3v3h-3zM164.6 206.3h3v3h-3zM164.6 203.3h3v3h-3zM164.6 200.3h3v3h-3z"/>
<path d="M167.6 209.3h3v3h-3zM167.6 212.3h3v3h-3zM167.6 215.3h3v3h-3zM167.6 218.3h3v3h-3zM167.6 206.3h3v3h-3zM167.6 203.3h3v3h-3zM167.6 200.3h3v3h-3zM170.6 209.3h3v3h-3zM170.6 212.3h3v3h-3zM170.6 215.3h3v3h-3zM170.6 218.3h3v3h-3zM170.6 206.3h3v3h-3z"/>
<path d="M170.6 203.3h3v3h-3zM170.6 200.3h3v3h-3zM173.6 209.3h3v3h-3zM173.6 212.3h3v3h-3zM173.6 215.3h3v3h-3zM173.6 218.3h3v3h-3zM173.6 206.3h3v3h-3zM173.6 203.3h3v3h-3zM173.6 200.3h3v3h-3zM176.6 209.3h3v3h-3zM176.6 212.3h3v3h-3zM176.6 215.3h3v3h-3z"/>
<path d="M176.6 218.3h3v3h-3zM176.6 206.3h3v3h-3zM176.6 203.3h3v3h-3zM176.6 200.3h3v3h-3zM179.6 209.3h3v3h-3zM179.6 212.3h3v3h-3zM179.6 215.3h3v3h-3zM179.6 218.3h3v3h-3zM179.6 206.3h3v3h-3zM179.6 203.3h3v3h-3zM179.6 200.3h3v3h-3zM182.6 209.3h3v3h-3z"/>
<path d="M182.6 212.3h3v3h-3zM182.6 215.3h3v3h-3zM182.6 218.3h3v3h-3zM182.6 206.3h3v3h-3zM182.6 203.3h3v3h-3zM182.6 200.3h3v3h-3zM185.6 209.3h3v3h-3zM185.6 212.3h3v3h-3zM185.6 215.3h3v3h-3zM185.6 218.3h3v3h-3zM185.6 206.3h3v3h-3zM185.6 203.3h3v3h-3z"/>
<path d="M185.6 200.3h3v3h-3zM188.6 209.3h3v3h-3zM188.6 212.3h3v3h-3zM188.6 215.3h3v3h-3zM188.6 218.3h3v3h-3zM188.6 206.3h3v3h-3zM188.6 203.3h3v3h-3zM188.6 200.3h3v3h-3zM191.6 209.3h3v3h-3zM191.6 212.3h3v3h-3zM191.6 215.3h3v3h-3zM191.6 218.3h3v3h-3z"/>
<path d="M191.6 206.3h3v3h-3zM191.6 203.3h3v3h-3zM191.6 200.3h3v3h-3zM194.6 209.3h3v3h-3zM194.6 212.3h3v3h-3zM194.6 215.3h3v3h-3zM194.6 218.3h3v3h-3zM194.6 206.3h3v3h-3zM194.6 203.3h3v3h-3zM194.6 200.3h3v3h-3zM197.6 209.3h3v3h-3zM197.6 212.3h3v3h-3z"/>
<path d="M197.6 215.3h3v3h-3zM197.6 218.3h3v3h-3zM197.6 206.3h3v3h-3zM197.6 203.3h3v3h-3zM197.6 200.3h3v3h-3zM149.6 221.3h3v3h-3zM149.6 224.3h3v3h-3zM149.6 227.3h3v3h-3zM149.6 230.3h3v3h-3zM149.6 233.3h3v3h-3zM149.6 236.3h3v3h-3zM152.6 221.3h3v3h-3z"/>
<path d="M152.6 224.3h3v3h-3zM152.6 227.3h3v3h-3zM152.6 230.3h3v3h-3zM152.6 233.3h3v3h-3zM152.6 236.3h3v3h-3zM155.6 221.3h3v3h-3zM155.6 224.3h3v3h-3zM155.6 227.3h3v3h-3zM155.6 230.3h3v3h-3zM155.6 233.3h3v3h-3zM155.6 236.3h3v3h-3zM158.6 221.3h3v3h-3z"/>
<path d="M158.6 224.3h3v3h-3zM158.6 227.3h3v3h-3zM158.6 230.3h3v3h-3zM158.6 233.3h3v3h-3zM158.6 236.3h3v3h-3zM161.6 221.3h3v3h-3zM161.6 224.3h3v3h-3zM161.6 227.3h3v3h-3zM161.6 230.3h3v3h-3zM161.6 233.3h3v3h-3zM161.6 236.3h3v3h-3zM164.6 221.3h3v3h-3z"/>
<path d="M164.6 224.3h3v3h-3zM164.6 227.3h3v3h-3zM164.6 230.3h3v3h-3zM164.6 233.3h3v3h-3zM164.6 236.3h3v3h-3zM167.6 221.3h3v3h-3zM167.6 224.3h3v3h-3zM167.6 227.3h3v3h-3zM167.6 230.3h3v3h-3zM167.6 233.3h3v3h-3zM167.6 236.3h3v3h-3zM170.6 221.3h3v3h-3z"/>
<path d="M170.6 224.3h3v3h-3zM170.6 227.3h3v3h-3zM170.6 230.3h3v3h-3zM170.6 233.3h3v3h-3zM170.6 236.3h3v3h-3zM173.6 221.3h3v3h-3zM173.6 224.3h3v3h-3zM173.6 227.3h3v3h-3zM173.6 230.3h3v3h-3zM173.6 233.3h3v3h-3zM173.6 236.3h3v3h-3zM176.6 221.3h3v3h-3z"/>
<path d="M176.6 224.3h3v3h-3zM176.6 227.3h3v3h-3zM176.6 230.3h3v3h-3zM176.6 233.3h3v3h-3zM176.6 236.3h3v3h-3zM179.6 221.3h3v3h-3zM179.6 224.3h3v3h-3zM179.6 227.3h3v3h-3zM179.6 230.3h3v3h-3zM179.6 233.3h3v3h-3zM179.6 236.3h3v3h-3zM182.6 221.3h3v3h-3z"/>
<path d="M182.6 224.3h3v3h-3zM182.6 227.3h3v3h-3zM182.6 230.3h3v3h-3zM182.6 233.3h3v3h-3zM182.6 236.3h3v3h-3zM185.6 221.3h3v3h-3zM185.6 224.3h3v3h-3zM185.6 227.3h3v3h-3zM185.6 230.3h3v3h-3zM185.6 233.3h3v3h-3zM185.6 236.3h3v3h-3zM188.6 221.3h3v3h-3z"/>
<path d="M188.6 224.3h3v3h-3zM188.6 227.3h3v3h-3zM188.6 230.3h3v3h-3zM188.6 233.3h3v3h-3zM188.6 236.3h3v3h-3zM191.6 221.3h3v3h-3zM191.6 224.3h3v3h-3zM191.6 227.3h3v3h-3zM191.6 230.3h3v3h-3zM191.6 233.3h3v3h-3zM191.6 236.3h3v3h-3zM194.6 221.3h3v3h-3z"/>
<path d="M194.6 224.3h3v3h-3zM194.6 227.3h3v3h-3zM194.6 230.3h3v3h-3zM194.6 233.3h3v3h-3zM194.6 236.3h3v3h-3zM197.6 221.3h3v3h-3zM197.6 224.3h3v3h-3zM197.6 227.3h3v3h-3zM197.6 230.3h3v3h-3zM197.6 233.3h3v3h-3zM197.6 236.3h3v3h-3z"/>
</g>
<path d="M19.7 201.9h4.5v4.5h-4.5z" fill-rule="evenodd" fill="#fff" stroke="#231f20" stroke-width=".21"/>
<path d="M19.7 207.8h4.5v4.5h-4.5z" fill-rule="evenodd" fill="#9d4f1b" stroke="#231f20" stroke-width=".21"/>
<path d="M19.7 214.3h4.5v4.5h-4.5z" fill-rule="evenodd" fill="#164c2a" stroke="#231f20" stroke-width=".21"/>
<path d="M19.7 220.6h4.5v4.6h-4.5z" fill-rule="evenodd" fill="#fcd61b" stroke="#231f20" stroke-width=".21"/>
<path d="M19.7 227h4.5v4.5h-4.5z" fill-rule="evenodd" fill="#33287f" stroke="#231f20" stroke-width=".21"/>
<path d="M168.6 78.5v5.5" fill="none" stroke="#231f20" stroke-width=".21"/>
<g fill="#231f20">
<path d="M168.1 81.8h1l-.5 2.2z"/>
<path d="M168.6 78.5l.5 2.2h-1z"/>
</g>
<path d="M51.6 18.5h6.8M167.8 76.7h1.7M167.8 85.8h1.7" fill="none" stroke="#231f20" stroke-width=".21"/>
<g fill="#231f20">
<path d="M51.6 18.5l2.2-.5v1z"/>
<path d="M56.3 18l2.1 .5-2.1 .5z"/>
</g>
<path d="M51.6 17.5v2.1M51.6 13.6h112.2M58.4 17.5v2.1" fill="none" stroke="#231f20" stroke-width=".21"/>
<g fill="#231f20">
<path d="M51.6 13.6l2.2-.5v1z"/>
<path d="M161.7 13.1l2.1 .5-2.1 .5z"/>
</g>
<path d="M51.6 12.5v2.2M58.4 18.5h22.8M163.8 12.5v2.2" fill="none" stroke="#231f20" stroke-width=".21"/>
<g fill="#231f20">
<path d="M79.1 18l2.1 .5-2.1 .5z"/>
<path d="M58.4 18.5l2.2-.5v1z"/>
</g>
<path d="M81.2 17.5v2.1M170.1 18h-3.7l-4.2 5.7" fill="none" stroke="#231f20" stroke-width=".21"/>
<path d="M163 21.6l.9 .6-1.7 1.5z" fill="#231f20"/>
<path d="M49.1 139.9v3.4" fill="none" stroke="#231f20" stroke-width=".21"/>
<path d="M48.6 141.2h1l-.5 2.1z" fill="#231f20"/>
<path d="M48.2 143.9h1.8M48.2 143.3h1.8M49.1 143.9v3.4" fill="none" stroke="#231f20" stroke-width=".21"/>
<path d="M49.1 143.9l.5 2.1h-1z" fill="#231f20"/>
<path d="M46 88.5v55.4" fill="none" stroke="#231f20" stroke-width=".21"/>
<g fill="#231f20">
<path d="M45.5 141.7h1l-.5 2.2z"/>
<path d="M46 88.5l.5 2.1h-1z"/>
</g>
<path d="M49.1 18.1v3.4M45.1 143.9h1.7" fill="none" stroke="#231f20" stroke-width=".21"/>
<path d="M48.6 19.3h1l-.5 2.2z" fill="#231f20"/>
<path d="M48.2 23.5h1.8M48.2 21.5h1.8M49.1 23.5v3.5" fill="none" stroke="#231f20" stroke-width=".21"/>
<path d="M49.1 23.5l.5 2.2h-1z" fill="#231f20"/>
<path d="M177.7 96.6h1.7M177.7 95.9h1.7M178.6 89.1v5.5" fill="none" stroke="#231f20" stroke-width=".21"/>
<g fill="#231f20">
<path d="M178.1 92.4h1l-.5 2.2z"/>
<path d="M178.6 89.1l.5 2.2h-1z"/>
</g>
<path d="M46 46v24.4M177.7 62.9h1.7M177.7 62.3h1.7" fill="none" stroke="#231f20" stroke-width=".21"/>
<g fill="#231f20">
<path d="M45.5 68.3h1l-.5 2.1z"/>
<path d="M46 46l.5 2.1h-1z"/>
</g>
<path d="M32.4 21.5v122.4" fill="none" stroke="#231f20" stroke-width=".21"/>
<g fill="#231f20">
<path d="M31.9 141.7h1l-.5 2.2z"/>
<path d="M32.4 21.5l.5 2.1h-1z"/>
</g>
<path d="M177.7 76.2h1.7M177.7 64.3h1.7M178.5 76.2l.1 12.9M178.6 62.9v10.9M177.7 86.4h1.7M177.7 82.3h1.7M177.7 80.3h1.7M177.7 94.6h1.7M177.7 89.1h1.7M178.6 94.6v1.3" fill="none" stroke="#231f20" stroke-width=".21"/>
<g fill="#231f20">
<path d="M178.1 71.7h1l-.5 2.1z"/>
<path d="M178.6 64.3l.5 2.2h-1z"/>
</g>
<path d="M31.5 21.5h1.7M45.1 46h1.7M46 40.5v5.5M177.7 73.8h1.7M178.6 73.8v2.4M31.5 143.9h1.7" fill="none" stroke="#231f20" stroke-width=".21"/>
<g fill="#231f20">
<path d="M45.5 43.8h1l-.5 2.2z"/>
<path d="M46 40.5l.5 2.2h-1z"/>
</g>
<path d="M46 32.7v7.8M45.1 40.5h1.7" fill="none" stroke="#231f20" stroke-width=".21"/>
<g fill="#231f20">
<path d="M45.5 38.3h1l-.5 2.2z"/>
<path d="M46 32.7l.5 2.2h-1z"/>
</g>
<path d="M45.1 32.7h1.7M178.6 138.8v5.1" fill="none" stroke="#231f20" stroke-width=".21"/>
<g fill="#231f20">
<path d="M178.1 141.7h1l-.5 2.2z"/>
<path d="M178.6 138.8l.5 2.1h-1z"/>
</g>
<path d="M177.7 138.8h1.7M178.6 134v4.8M177.7 143.9h1.7" fill="none" stroke="#231f20" stroke-width=".21"/>
<g fill="#231f20">
<path d="M178.1 136.6h1l-.5 2.2z"/>
<path d="M178.6 134l.5 2.2h-1z"/>
</g>
<path d="M178.6 118.7v15.3M177.7 134h1.7" fill="none" stroke="#231f20" stroke-width=".21"/>
<g fill="#231f20">
<path d="M178.1 131.8h1l-.5 2.2z"/>
<path d="M178.6 118.7l.5 2.2h-1z"/>
</g>
<path d="M177.7 55.8h1.7M177.7 50.4h1.7M178.6 50.4v5.4" fill="none" stroke="#231f20" stroke-width=".21"/>
<g fill="#231f20">
<path d="M178.1 53.6h1l-.5 2.2z"/>
<path d="M178.6 50.4l.5 2.1h-1z"/>
</g>
<path d="M178.6 21.5v28.9" fill="none" stroke="#231f20" stroke-width=".21"/>
<g fill="#231f20">
<path d="M178.1 48.2h1l-.5 2.2z"/>
<path d="M178.6 21.5l.5 2.1h-1z"/>
</g>
<path d="M177.7 21.5h1.7M178.6 55.8v6.5" fill="none" stroke="#231f20" stroke-width=".21"/>
<g fill="#231f20">
<path d="M178.1 60.1h1l-.5 2.2z"/>
<path d="M178.6 55.8l.5 2.2h-1z"/>
</g>
<path d="M51.6 148.7h5.5" fill="none" stroke="#231f20" stroke-width=".21"/>
<g fill="#231f20">
<path d="M51.6 148.7l2.2-.5v1z"/>
<path d="M54.9 148.2l2.2 .5-2.2 .5z"/>
</g>
<path d="M51.6 147.6v2.1M57.1 148.7h33M57.1 147.6v2.1" fill="none" stroke="#231f20" stroke-width=".21"/>
<g fill="#231f20">
<path d="M57.1 148.7l2.2-.5v1z"/>
<path d="M87.9 148.2l2.2 .5-2.2 .5z"/>
</g>
<path d="M45.1 88.5h1.7M45.1 86.1h1.7M46 80.6v7.2M90.1 147.6v2.1" fill="none" stroke="#231f20" stroke-width=".21"/>
<g fill="#231f20">
<path d="M45.5 83.9h1l-.5 2.2z"/>
<path d="M46 80.6l.5 2.2h-1z"/>
</g>
<path d="M45.1 78.3h1.7M45.1 72.8h1.7M45.1 70.4h1.7M46 71.1v9.5M45.1 80.6h1.7" fill="none" stroke="#231f20" stroke-width=".21"/>
<g fill="#231f20">
<path d="M45.5 76.1h1l-.5 2.2z"/>
<path d="M46 72.8l.5 2.2h-1z"/>
</g>
<path d="M45.1 71.1h1.7M45.1 87.8h1.7M177.7 118.7h1.7M177.7 113.3h1.7M178.6 113.3v5.4" fill="none" stroke="#231f20" stroke-width=".21"/>
<g fill="#231f20">
<path d="M178.1 116.5h1l-.5 2.2z"/>
<path d="M178.6 113.3l.5 2.1h-1z"/>
</g>
<path d="M46 27.3v5.4" fill="none" stroke="#231f20" stroke-width=".21"/>
<g fill="#231f20">
<path d="M45.5 30.5h1l-.5 2.2z"/>
<path d="M46 27.3l.5 2.1h-1z"/>
</g>
<path d="M45.1 27.3h1.7M46 21.5v5.8" fill="none" stroke="#231f20" stroke-width=".21"/>
<g fill="#231f20">
<path d="M45.5 25.1h1l-.5 2.2z"/>
<path d="M46 21.5l.5 2.1h-1z"/>
</g>
<path d="M45.1 21.5h1.7M178.6 107.5v5.8" fill="none" stroke="#231f20" stroke-width=".21"/>
<g fill="#231f20">
<path d="M178.1 111.1h1l-.5 2.2z"/>
<path d="M178.6 107.5l.5 2.2h-1z"/>
</g>
<path d="M177.7 107.5h1.7M177.7 102.1h1.7M178.6 102.1v5.4" fill="none" stroke="#231f20" stroke-width=".21"/>
<g fill="#231f20">
<path d="M178.1 105.3h1l-.5 2.2z"/>
<path d="M178.6 102.1l.5 2.1h-1z"/>
</g>
<path d="M178.6 96.6v5.5" fill="none" stroke="#231f20" stroke-width=".21"/>
<g fill="#231f20">
<path d="M178.1 99.9h1l-.5 2.2z"/>
<path d="M178.6 96.6l.5 2.2h-1z"/>
</g>
<path d="M81.2 18.5h69M84.6 17.5v2.1" fill="none" stroke="#231f20" stroke-width=".21"/>
<g fill="#231f20">
<path d="M148.1 18l2.1 .5-2.1 .5z"/>
<path d="M84.6 18.5l2.2-.5v1z"/>
</g>
<path d="M150.2 17.5v2.1M158.1 18.5h5.7" fill="none" stroke="#231f20" stroke-width=".21"/>
<g fill="#231f20">
<path d="M161.7 18l2.1 .5-2.1 .5z"/>
<path d="M158.1 18.5l2.1-.5v1z"/>
</g>
<path d="M163.8 17.5v2.1M90.1 148.7h32.9" fill="none" stroke="#231f20" stroke-width=".21"/>
<g fill="#231f20">
<path d="M120.9 148.2l2.1 .5-2.1 .5z"/>
<path d="M90.1 148.7l2.1-.5v1z"/>
</g>
<path d="M150.2 18.5h7.9M158.1 17.5v2.1M123 147.6v2.1" fill="none" stroke="#231f20" stroke-width=".21"/>
<g fill="#231f20">
<path d="M150.2 18.5l2.2-.5v1z"/>
<path d="M155.9 18l2.2 .5-2.2 .5z"/>
</g>
<path d="M167.8 78.5h1.7M168.6 76.7v1.8M167.8 84h1.7M168.6 84v1.8M173 281l6 6" fill="none" stroke="#231f20" stroke-width=".21"/>
<path d="M54.5 25.1a7.5 7.5 0 0 1 5.7-2.6h95.1a7.5 7.5 0 0 1 7.5 7.5v105.3a7.5 7.5 0 0 1-7.5 7.6h-95.1a7.5 7.5 0 0 1-7.5-7.6v-105.3a7.5 7.5 0 0 1 1.8-4.9zM55.3 25.7a6.5 6.5 0 0 1 4.9-2.2h95.1a6.5 6.5 0 0 1 6.5 6.5v105.3a6.5 6.5 0 0 1-6.5 6.5h-95.1a6.5 6.5 0 0 1-6.5-6.5v-105.3a6.5 6.5 0 0 1 1.6-4.3zM54.2 24a8.5 8.5 0 0 1 6-2.5h95.1a8.6 8.6 0 0 1 8.5 8.5v105.3a8.6 8.6 0 0 1-8.5 8.6h-95.1a8.6 8.6 0 0 1-8.6-8.6v-105.3a8.5 8.5 0 0 1 2.6-6z" fill-rule="evenodd" fill="#164c2a"/>
<g fill="#fff">
<path d="M70 36.1l3 4.3-.3 72.1a11.5 11.5 0 0 0 5.7 10.9 20.9 20.9 0 0 0 10.4 2.2h23.8v5.4h-23.8a25.1 25.1 0 0 1-14.8-4 17.5 17.5 0 0 1-6.7-14.5v-72.1z" fill-rule="evenodd"/>
<path d="M71.5 50h35.1h-3.6h.3a21.6 21.6 0 0 1 7.3 .7 10.5 10.5 0 0 1 6.8 9.9v67.2h-2.9v-67.2a7.7 7.7 0 0 0-7.9-7.8h-35.1z" fill-rule="evenodd"/>
<path d="M111.9 125.6h5.5v13.2h-5.5z" fill-rule="evenodd"/>
<path d="M58.5 70.4h22.8v18.1h-22.8z" fill-rule="evenodd"/>
<circle cx="113.8" cy="54.7" r="3.3"/>
<circle cx="116" cy="104.5" r="3.3"/>
<circle cx="116" cy="115.9" r="3.3"/>
<circle cx="75" cy="51.6" r="3.3"/>
</g>
<path d="M59.2 71.1h21.4v16.7h-21.4z" fill-rule="evenodd" fill="#164c2a"/>
<path d="M84.6 62.3h65.6v34.3h-65.6z" fill-rule="evenodd" fill="#fff"/>
<path d="M85.3 63h64.3v32.9h-64.3z" fill-rule="evenodd" fill="#9d4f1b"/>
<path d="M121.2 64.3h7.8a6.4 6.4 0 0 1-3.9 9.5 6.4 6.4 0 0 1-3.9-9.5z" fill-rule="evenodd" fill="#fff"/>
<path d="M121.4 64.6h7.4a6.1 6.1 0 0 1-3.7 8.8 6 6 0 0 1-3.7-8.8z" fill-rule="evenodd" fill="#060f98"/>
<path d="M107.7 64.3h7.8a6.4 6.4 0 0 1-3.9 9.5 6.4 6.4 0 0 1-3.9-9.5z" fill-rule="evenodd" fill="#fff"/>
<path d="M107.9 64.6h7.4a6.1 6.1 0 0 1-3.7 8.8 6 6 0 0 1-3.7-8.8z" fill-rule="evenodd" fill="#060f98"/>
<path d="M87.2 76.7h20.9v9.1h-20.9z" fill-rule="evenodd" fill="#ffd520"/>
<path d="M87.5 77h20.3v8.5h-20.3z" fill-rule="evenodd" fill="#9d4f1b"/>
<path d="M12.7 9.2h190v278h-190z" fill="none" stroke="#231f20" stroke-width=".51"/>
<g font-size="17.6" fill="#ed1c24">
<text x="38.3" y="184.9" transform="rotate(-28 38.3 184.9)">SUPERSEDED BY</text>
<text x="60.9" y="195.3" transform="rotate(-28 60.9 195.3)">GE1-15-Q01_3</text>
<text x="98.3" y="197.8" transform="rotate(-28 98.3 197.8)">(04/22)</text>
</g>
<text font-size="8" fill="#ffd520" x="88.4" y="84.1">ACW</text>
<text font-size="8" fill="#fff" x="109.5" y="94.5">86</text>
<g font-size="7.3" fill="#fcd61b">
<text x="64.6" y="32.6">A3</text>
<text x="64.5" y="78.2">A3</text>
</g>
<g font-size="7.3" fill="#fff">
<text x="76.3" y="45.9">Nanango</text>
<text x="119.8" y="55.7">Kingaroy</text>
<text x="60.6" y="86">59</text>
<text x="122.9" y="107.4">Wondai</text>
<text x="122.5" y="118.4">Murgon</text>
</g>
<text font-size="7.1" fill="#231f20" x="174.5" y="273">TC2029_3</text>
<g font-size="6.4" fill="#fff">
<text x="107.9" y="70.6">49</text>
<text x="121.4" y="70.7">96</text>
</g>
<g font-size="6.3" fill="#231f20">
<text x="106.2" y="250.7">TOURIST ROUTE DIRECTION</text>
<text x="115.4" y="257.8">SIGN - DIAGRAMMATIC</text>
</g>
<g font-size="5.7" fill="#fff">
<text x="109.8" y="80.3">AUSTRALIA S</text>
<text x="138.3" y="78.6">’</text>
<text x="109.6" y="86.4">COUNTRY WAY</text>
</g>
<g font-size="5.4" fill="#fff">
<text x="71.4" y="86">km</text>
<text x="119.9" y="94.3">km</text>
</g>
<text font-size="4.8" fill="#fff" x="90.2" y="138.7">800</text>
<g font-size="4.2" fill="#231f20">
<text x="100.6" y="267.2">APPROVED AS OFFICIAL TRAFFIC SIGN</text>
<text x="174.7" y="285.6">A</text>
<text x="180.7" y="285.6">B</text>
</g>
<g font-size="3.9" fill="#231f20">
<text x="89.6" y="159.4">EXAMPLE</text>
<text x="19.7" y="198.5">Colour Legend</text>
<text x="26.6" y="205.1">Retroreflective white</text>
<text x="26.6" y="211.2">Retroreflective brown</text>
<text x="26.6" y="217.7">Retroreflective green</text>
<text x="26.6" y="224.3">Retroreflective yellow</text>
<text x="26.6" y="230.2">Retroreflective blue</text>
</g>
<g font-size="3.5" fill="#231f20">
<text x="21.6" y="267.9">Department of Transport and Main Roads</text>
<text x="17.7" y="271.8">Infrastructure Management &amp; Delivery Division</text>
<text x="16.7" y="280.6">Designed</text>
<text x="42.7" y="280.6">Checked</text>
<text x="69.7" y="280.6">Scale</text>
<text x="98.5" y="281.3">PRINCIPAL ENGINEER</text>
<text x="154.7" y="276.2">18/12/15</text>
<text x="157.4" y="281.2">Date</text>
<text x="178.4" y="278.9">Page 3 of 3</text>
<text x="17" y="284.8">RH 2/14</text>
<text x="42.7" y="284.8">DJ 2/14</text>
<text x="69.7" y="285.2">Not to Scale</text>
<text x="98.5" y="284.8">(Traffic Engineering)</text>
</g>
<text font-size="3.1" fill="#fff" x="103.6" y="138.8">m</text>
<g font-size="2.4" fill="#231f20">
<text x="53.1" y="17.8">200</text>
<text x="67.9" y="17.8">670</text>
<text x="80.9" y="17.8">100</text>
<text x="105.1" y="13">3300</text>
<text x="114.8" y="17.8">1930</text>
<text x="152.2" y="17.8">230</text>
<text x="159" y="17.8">170</text>
<text x="170.4" y="19">R250</text>
<text x="40.4" y="25.2">170</text>
<text x="47.8" y="29.7">60</text>
<text x="36.8" y="31.3">160EM</text>
<text x="40.4" y="37.4">230</text>
<text x="179.6" y="36.8">850</text>
<text x="33.5" y="42.8">160ModE/</text>
<text x="37.4" y="45.3">120LC</text>
<text x="179.6" y="52.7">160Mod/</text>
<text x="40.4" y="59">720</text>
<text x="179.6" y="55.2">120LC</text>
<text x="179.6" y="59.9">190</text>
<text x="179.6" y="63.6">20</text>
<text x="182.5" y="64.5">40</text>
<text x="38.6" y="71.4">20</text>
<text x="179.6" y="69.9">280</text>
<text x="37" y="76">160EM</text>
<text x="41.9" y="72.5">50</text>
<text x="179.6" y="75.9">70</text>
<text x="26.4" y="83.5">3600</text>
<text x="36" y="82.6">160DM/</text>
<text x="41.9" y="79.9">70</text>
<text x="169.3" y="82.1">160EN</text>
<text x="169.3" y="78.4">55</text>
<text x="179.6" y="82.2">60</text>
<text x="179.6" y="79.1">120DN</text>
<text x="38.6" y="88.6">20</text>
<text x="38.7" y="85.1">90LC</text>
<text x="41.9" y="87.4">50</text>
<text x="169.3" y="85.7">55</text>
<text x="179.6" y="85.2">120DN</text>
<text x="179.6" y="88.6">80</text>
<text x="179.6" y="91.5">160DM/</text>
<text x="179.6" y="93.9">90LC</text>
<text x="179.6" y="97.4">20</text>
<text x="179.6" y="100.2">160</text>
<text x="182.5" y="96.3">40</text>
<text x="179.6" y="104.3">160Mod/</text>
<text x="179.6" y="106.9">120LC</text>
<text x="179.6" y="111.2">170</text>
<text x="39.1" y="117">1630</text>
<text x="179.6" y="115.6">160Mod/</text>
<text x="179.6" y="118.1">120LC</text>
<text x="179.6" y="127.2">450</text>
<text x="179.6" y="136">140DM/</text>
<text x="47.8" y="139.3">30</text>
<text x="179.6" y="142.2">150</text>
<text x="179.6" y="138.5">90LC</text>
<text x="52.4" y="147.9">160</text>
<text x="71.6" y="147.9">970</text>
<text x="104.6" y="147.9">970</text>
</g>
</svg>
